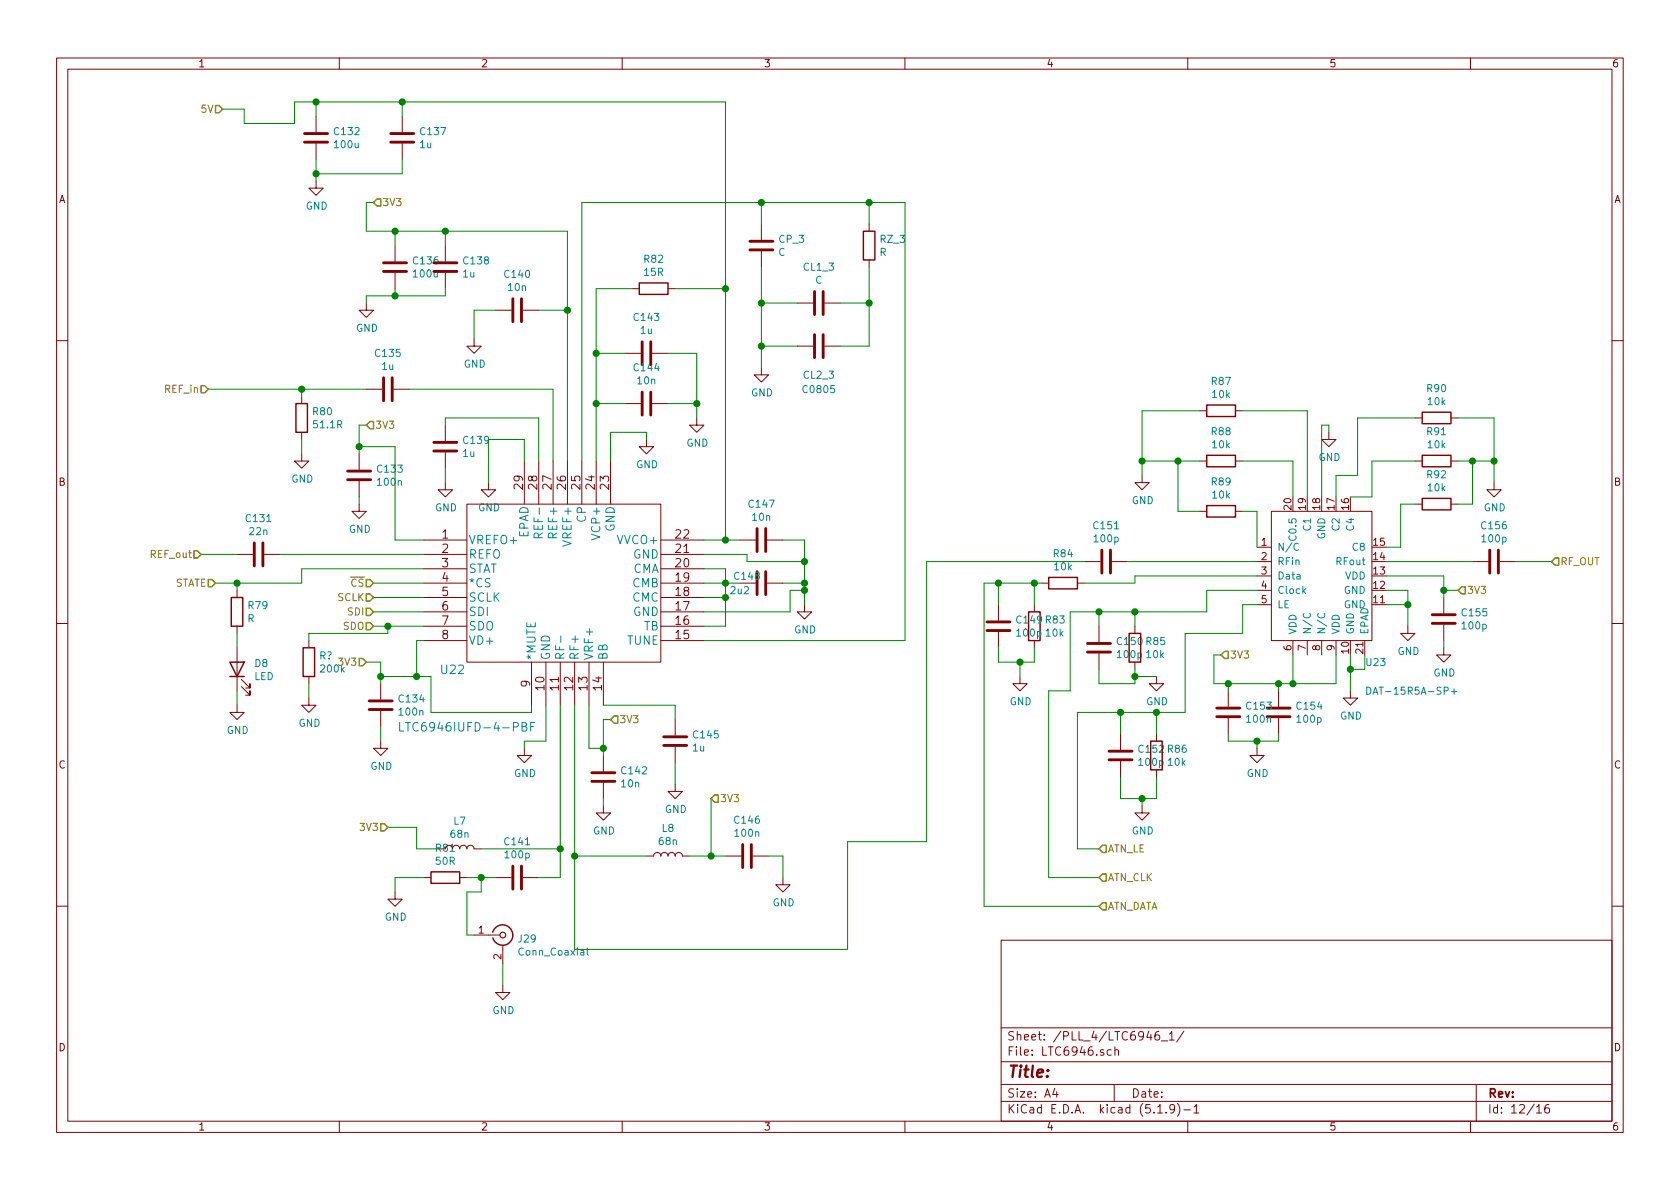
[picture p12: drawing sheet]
<svg xmlns="http://www.w3.org/2000/svg" width="297mm" height="210mm" viewBox="0 0 297 210" stroke-linecap="round" stroke-linejoin="round" font-family="sans-serif">
<g fill="none" stroke="#840000" stroke-width=".18">
<path d="M10 10.3h277v189.9h-277zM12 12.2h273v186.1h-273zM60 10.3v1.9M110 10.3v1.9M160 10.3v1.9M210 10.3v1.9M260 10.3v1.9M55.9 32v1.3h1.2l-1.2 1.2-1.3-1.2h1.3M55.9 20.6v2.8M55.9 25.4v2.8M71.1 20.6v2.8M71.1 25.4v2.8"/>
<path d="M134.6 39.6v2.8M153.7 39.6v1.3M64.8 53.6v1.3h1.2l-1.2 1.2-1.3-1.2h1.3M69.8 43.4v2.8M69.8 48.3v2.7M78.7 43.4v2.8M78.7 48.3v2.7M83.8 59.9v1.3h1.3l-1.3 1.3-1.3-1.3h1.3M87.6 54.9h2.8M92.5 54.9h2.7M111.8 51h1.2M118.1 51h1.3"/>
<path d="M134.6 44.4v2.8M141 53.6h2.8M145.8 53.6h2.8M153.7 46v1.2M10 60.2h2M53.3 70.1v1.3M53.3 76.4v1.3M64.8 68.8h2.8M69.6 68.8h2.8M78.7 75.2v2.8M110.5 62.5h2.8M110.5 71.4h2.8"/>
<path d="M114.3 77.7v1.3h1.3l-1.3 1.3-1.3-1.3h1.3M115.3 62.5h2.8M115.3 71.4h2.8M123.2 73.9v1.3h1.3l-1.3 1.2-1.3-1.2h1.3M134.6 65v1.3h1.3l-1.3 1.3-1.3-1.3h1.3M141 61.2h2.8M145.8 61.2h2.8M212.1 72.6h1.3M218.4 72.6h1.3M234.9 76.4v1.3h1.3l-1.3 1.3-1.2-1.3h1.2M250.2 73.9h1.3M256.5 73.9h1.3"/>
<path d="M285 60.2h2M41.9 98h2.8M46.7 98h2.8M53.3 80.3v1.2h1.3l-1.3 1.3-1.2-1.3h1.2M63.5 89.1v1.3h1.3l-1.3 1.3-1.3-1.3h1.3M63.5 80.3v2.8M63.5 85.1v2.8M74.9 95.5h7.6M74.9 98h7.6M78.7 85.3v1.3h1.3l-1.3 1.3-1.2-1.3h1.2M78.7 80v2.8M82.5 89.1h34.3v28h-34.3z"/>
<path d="M86.4 85.3v1.3h1.2l-1.2 1.3-1.3-1.3h1.3M92.7 81.5v7.6M95.2 81.5v7.6M97.8 81.5v7.6M100.3 81.5v7.6M102.9 81.5v7.6M105.4 81.5v7.6M107.9 81.5v7.6M116.8 95.5h7.7M116.8 98h7.7M130.8 95.5h2.8M135.6 95.5h2.8"/>
<path d="M191.8 99.3h2.8M196.6 99.3h2.8M201.9 84.1v1.2h1.3l-1.3 1.3-1.2-1.3h1.2M212.1 90.4h1.3M212.1 81.5h1.3M218.4 90.4h1.3M218.4 81.5h1.3M222.2 96.8h2.6M222.2 99.3h2.6M224.8 90.4h17.8v22.9h-17.8zM250.2 81.5h1.3M250.2 89.1h1.3"/>
<path d="M256.5 81.5h1.3M256.5 89.1h1.3M260.3 99.3h2.8M264.2 85.3v1.3h1.2l-1.2 1.3-1.3-1.3h1.3M265.2 99.3h2.8M10 110.3h2M41.9 104.4v1.3M41.9 110.7v1.3M41.9 114.5v7.7M54.6 113.3v1.2M54.6 119.6v1.3M74.9 103.1h7.6"/>
<path d="M74.9 113.3h7.6M74.9 110.7h7.6M74.9 108.2h7.6M74.9 105.7h7.6M74.9 100.6h7.6M94 117.1v7.6M96.5 117.1v7.6M99.1 117.1v7.6M101.6 117.1v7.6M104.1 117.1v7.6M106.7 117.1v7.6M116.8 103.1h7.7"/>
<path d="M116.8 113.3h7.7M116.8 110.7h7.7M116.8 108.2h7.7M116.8 105.7h7.7M116.8 100.6h7.7M135.6 103.1h2.8M142.2 106.9v1.3h1.3l-1.3 1.3-1.2-1.3h1.2M176.5 106.9v2.8M176.5 111.8v2.7M180.3 119.6v1.3h1.3l-1.3 1.3-1.2-1.3h1.2M182.9 106.9v1.3M182.9 113.3v1.2"/>
<path d="M184.1 103.1h1.3M190.5 103.1h1.3M194.3 110.7v2.8M194.3 115.6v2.8M200.7 110.7v1.3M200.7 117.1v1.3M204.5 119.6v1.3h1.2l-1.2 1.3-1.3-1.3h1.3M222.2 101.8h2.6M222.2 104.4h2.6M222.2 106.9h2.6M228.6 113.3v2.5M231.1 113.3v2.5"/>
<path d="M233.7 113.3v2.5M236.2 113.3v2.5M248.9 110.7v1.3h1.3l-1.3 1.3-1.3-1.3h1.3M255.3 114.5v1.3h1.2l-1.2 1.3-1.3-1.3h1.3M255.3 105.7v2.8M255.3 110.5v2.8M285 110.3h2M41.9 124.7v1.3h1.3l-1.3 1.2-1.3-1.2h1.3M42.7 121.4l1.5 1.5v-.7v.7h-.8M42.7 120.1l1.5 1.6v-.8v.8h-.8M54.6 123.4v1.3h1.3l-1.3 1.3-1.3-1.3h1.3M67.3 131.1v1.2h1.3l-1.3 1.3-1.3-1.3h1.3"/>
<path d="M67.3 120.9v2.8M67.3 125.7v2.8M92.7 132.3v1.3h1.3l-1.3 1.3-1.3-1.3h1.3M106.7 133.6v2.8M106.7 138.4v2.8M119.4 138.7v1.2h1.2l-1.2 1.3-1.3-1.3h1.3M119.4 127.2v2.8M119.4 132.1v2.8M198.1 129.8v2.8M198.1 134.6v2.8M204.5 129.8v1.3M204.5 136.1v1.3"/>
<path d="M217.2 122.2v2.8M217.2 127v2.8M222.2 132.3v1.3h1.3l-1.3 1.3-1.2-1.3h1.2M226.1 122.2v2.8M226.1 127v2.8M238.8 122.2v1.2h1.2l-1.2 1.3-1.3-1.3h1.3M69.8 157.7v1.3h1.3l-1.3 1.3-1.2-1.3h1.2M74.9 155.2h1.3M80 150.1a.63 .63 0 0 1 .6-.6 .63 .63 0 0 1 .7 .6 .63 .63 0 0 1 .6-.6 .63 .63 0 0 1 .6 .6 .63 .63 0 0 1 .7-.6 .63 .63 0 0 1 .6 .6h1.3M81.3 155.2h1.2M87.6 155.2h2.8M92.5 155.2h2.7"/>
<path d="M106.7 142.5v1.3h1.2l-1.2 1.2-1.3-1.2h1.3M114.3 151.4h1.3a.63 .63 0 0 1 .6-.7 .63 .63 0 0 1 .6 .7 .63 .63 0 0 1 .7-.7 .63 .63 0 0 1 .6 .7 .63 .63 0 0 1 .6-.7 .63 .63 0 0 1 .7 .7 .63 .63 0 0 1 .6-.7 .63 .63 0 0 1 .6 .7h1.3M128.3 151.4h2.8M133.1 151.4h2.8M138.4 155.2v1.3h1.3l-1.3 1.2-1.2-1.2h1.2M201.9 142.5v1.3h1.3l-1.3 1.2-1.2-1.2h1.2M10 160.2h2M83.8 165.3h4.6M88.9 174.2v1.3h1.3l-1.3 1.3-1.3-1.3h1.3M88.9 167.1v3.3M177 166.3h108v32h-108zM285 160.2h2"/>
<path d="M60 198.3v1.9M110 198.3v1.9M160 198.3v1.9M177 194.8h108M177 191.8h108M177 187.8h108M177 181.8h108M186.5 192.5l-.4 1h1M186.8 193v1M196.5 185.7l-.4-.1-.3 .3v.6l.3 .1 .4-.1M197 191.8v3M197.1 185.7l.2-.1 .4 .1 .1 .9"/>
<path d="M197.1 185.1v1.5M204.7 196.8h.8M204.9 182.4a.59 .59 0 0 0-.7 .7v.5l.1 .2 .4 .1 .3-.1 .1-.5-.2-.2-.4-.1-.3 .3M205.3 184.1h1.2M206.2 196.7v.1M206.8 182.8l.4-.4v1.5M206.8 183.9h.8M207.7 196l-.1 .1a.48 .48 0 0 1-.6 .1l-.2-.2 .2-.6a.48 .48 0 0 1 .6 .1 1.27 1.27 0 0 1-.2 1.2l-.4 .1M208.2 195.1a1.71 1.71 0 0 1 0 2.3M209.3 196.3h1.2M209.3 182.3l-1.2 2M210 198.3v1.9"/>
<path d="M211.1 195.8l.4-.5v1.5M211.1 196.8h.9M260 198.3v1.9M261 191.8v6.5M271.7 195.8l.4-.5v1.5M271.7 196.8h.8M273.8 195.3a.59 .59 0 0 0-.7 .7l.1 .7 .2 .1 .5-.1 .1-.5-.2-.2-.4-.1-.3 .3"/>
</g>
<g fill="none" stroke="#840000" stroke-width=".25">
<path d="M113 50h5.1v2.1h-5.1zM152.7 40.9h2v5.1h-2zM52.3 71.4h2.1v5h-2.1zM213.4 71.6h5v2.1h-5zM251.5 72.9h5v2h-5zM213.4 89.4h5v2h-5zM213.4 80.5h5v2h-5zM251.5 80.5h5v2h-5zM251.5 88.1h5v2.1h-5zM40.6 117.1h2.6l-1.3 2.5zM40.6 119.6h2.6M40.9 105.7h2v5h-2z"/>
<path d="M53.6 114.5h2v5.1h-2zM181.9 108.2h2v5.1h-2zM185.4 102.1h5.1v2h-5.1zM199.6 112h2.1v5.1h-2.1zM203.5 131.1h2v5h-2zM76.2 154.2h5.1v2h-5.1zM87.1 164.8a1.8 1.8 0 0 1 2.8-1 1.8 1.8 0 0 1 0 2.9 1.8 1.8 0 0 1-2.8-.8"/>
</g>
<g fill="none" stroke="#840000" stroke-width=".51">
<path d="M53.8 25.1h4.1M53.8 23.6h4.1M69.1 25.1h4.1M69.1 23.6h4.1M67.8 48h4.1M67.8 46.5h4.1M76.7 48h4.1M76.7 46.5h4.1M90.7 52.8v4.1M92.2 52.8v4.1M132.6 44.2h4.1M132.6 42.7h4.1"/>
<path d="M144 51.6v4M144 59.2v4M145.5 51.6v4M145.5 59.2v4M67.8 66.8v4.1M69.3 66.8v4.1M76.7 79.8h4.1M76.7 78.2h4.1M113.5 60.4v4.1M113.5 69.3v4.1M115.1 60.4v4.1M115.1 69.3v4.1"/>
<path d="M45 96v4.1M46.5 96v4.1M61.5 84.8h4M61.5 83.3h4M133.9 93.5v4M135.4 93.5v4M194.8 97.3v4M196.3 97.3v4M263.4 97.3v4M264.9 97.3v4M133.9 101.1v4.1M135.4 101.1v4.1"/>
<path d="M174.5 111.5h4.1M174.5 110h4.1M192.3 115.3h4M192.3 113.8h4M253.2 110.2h4.1M253.2 108.7h4.1M65.3 125.5h4M65.3 123.9h4M104.6 138.2h4.1M104.6 136.6h4.1M117.3 131.8h4.1M117.3 130.3h4.1"/>
<path d="M196.1 134.4h4.1M196.1 132.8h4.1M215.1 126.7h4.1M215.1 125.2h4.1M224 126.7h4.1M224 125.2h4.1M90.7 153.2v4M92.2 153.2v4M131.3 149.3v4.1M132.8 149.3v4.1"/>
</g>
<path d="M95.2 95.1l-.1-.7-.2-.1-.4 .1-.1 .7h1.5M229.6 96.2a.6 .6 0 0 0-.9 .4 .6 .6 0 0 0 .6 .7l.3-.1M99.2 112.5v1.1M230.6 108.5a.6 .6 0 0 0 .4 .8 .6 .6 0 0 0 .7-.6l-.1-.2M233.1 108.5a.6 .6 0 0 0 .4 .8 .6 .6 0 0 0 .7-.6l-.1-.2M70.7 127.8v1.5h.7M93.8 128.5h.5M94.5 127.8h-.7v1.5M241.7 121.5a.64 .64 0 0 1 .7 .6 .64 .64 0 0 1-.7 .7zM256.6 122.3h1M257.1 121.8v1M103.8 167.6v1.1l.2 .2" fill="none" stroke="#008484" stroke-width=".18"/>
<circle cx="88.9" cy="165.3" r=".51" fill="none" stroke="#840000" stroke-width=".2"/>
<g fill="none" stroke="#008400" stroke-width=".18">
<path d="M39.4 19.3h3.8v2.5h8.9v-3.8h76.2v77.5M55.9 18v2.6M71.1 18v2.6M55.9 28.2v3.8M66 35.8h-1.2v5.1h35.5v40.6M71.1 28.2v2.5h-15.2M134.6 35.8v3.8M153.7 35.8v3.8M69.8 40.9v2.5M69.8 51v1.3M78.7 51v1.3h-13.9v1.3M78.7 40.9v2.5"/>
<path d="M87.6 54.9h-3.8v5M95.2 54.9h5.1M111.8 51h-6.4v30.5M119.4 51h8.9M134.6 47.2v17.8M134.6 53.6h6.4M148.6 53.6h5.1M153.7 47.2v14h-5.1M36.8 68.8h28M53.3 68.8v1.3M53.3 77.7v2.6M63.5 79h6.3v16.5h5.1"/>
<path d="M64.8 75.2h-1.3v5.1M72.4 68.8h25.4v12.7M78.7 75.2v-1.3h16.5v7.6M105.4 62.5h5.1M105.4 71.4h5.1M114.3 77.7v-1.3h-6.4v5.1M118.1 62.5h5.1v11.4M118.1 71.4h5.1M134.6 61.2h6.4M212.1 72.6h-10.2v11.5M219.7 72.6h11.4v15.3M234.9 76.4v-1.2h-1.2v12.7"/>
<path d="M250.2 73.9h-10.2v10.2h-3.8v3.8M257.8 73.9h6.4v11.4M35.6 98h6.3M49.5 98h25.4M63.5 87.9v1.2M78.7 82.8v2.5M92.7 81.5v-3.8h-6.3v7.6M102.9 81.5v-45.7h57.1v77.5h-35.5M124.5 98h7.6v1.3h10.1M124.5 95.5h6.3M138.4 95.5h3.8v11.4M191.8 99.3h-28v49.5h-13.9v19.1h-48.3v-43.2"/>
<path d="M199.4 99.3h22.8M201.9 81.5h10.2M208.3 81.5v8.9h3.8M219.7 81.5h8.9v6.4M219.7 90.4h2.5v6.4M245.1 99.3h15.2M250.2 89.1h-2.6v7.7h-2.5M250.2 81.5h-7.6v6.4h-3.8M257.8 81.5h6.4M260.3 81.5v7.6h-2.5M268 99.3h6.3M41.9 103.1v1.3"/>
<path d="M41.9 112v2.5M64.8 117.1h2.5v3.8M66 103.1h8.9M66 108.2h8.9M66 110.7h8.9M66 105.7h8.9M67.3 119.6h8.9v6.4h17.8v-1.3M68.6 110.7v1.3h-14v1.3M74.9 100.6h-21.6v2.5h-15.2M74.9 113.3h-1.2v6.3M124.5 103.1h6.3M124.5 100.6h3.8v10.1h-3.8"/>
<path d="M124.5 105.7h3.8M138.4 103.1h3.8M142.2 104.4h-2.5v3.8h-15.2M176.5 114.5v2.6h6.4v-2.6M176.5 103.1v3.8M180.3 117.1v2.5M182.9 103.1v3.8M184.1 103.1h-10.1v57.2h20.3M194.3 118.4v2.5h6.4v-2.5M194.3 108.2v2.5M200.7 108.2v2.5M200.7 119.6h3.8"/>
<path d="M215.9 115.8h-1.3v5.1h21.6v-5.1M222.2 106.9h-2.5v5.1h-10.2v14h-19v24.1h3.8M222.2 104.4h-8.8v3.8h-24.2v14h-3.8v33h8.9M222.2 101.8h-21.5v1.3h-8.9M228.6 115.8v5.1M238.8 115.8v6.4M241.3 115.8v2.6h-2.5M245.1 106.9h3.8M245.1 104.4h3.8v6.3M245.1 101.8h10.2v3.9M255.3 104.4h2.5M255.3 113.3v1.2"/>
<path d="M41.9 122.2v2.5M54.6 120.9v2.5M67.3 128.5v2.6M96.5 124.7v6.4h-3.8v1.2M99.1 124.7v30.5h-3.9M104.1 124.7v7.6h2.6M106.7 124.7h12.7v2.5M107.9 127.2h-1.2v6.4M119.4 134.9v3.8M198.1 137.4v3.8h6.4v-3.8M198.1 126v3.8M204.5 126v3.8"/>
<path d="M217.2 120.9v1.3M217.2 129.8v1.3h8.9v-1.3M222.2 131.1v1.2M226.1 120.9v1.3M68.6 146.3h5.1v3.8h3.8M74.9 155.2h-5.1v2.5M82.5 155.2h5.1M85.1 155.2v2.5h-2.6v7.6h1.3M85.1 150.1h14M101.6 151.4h12.7M106.7 141.2v1.3M121.9 151.4h6.4"/>
<path d="M125.7 141.2v10.2M135.9 151.4h2.5v3.8M201.9 141.2v1.3M88.9 170.4v3.8"/>
</g>
<g fill="none" stroke="#848400" stroke-width=".25">
<path d="M38.1 18.7h.6l.7 .6-.7 .6h-.6zM66.7 35.2h.6v1.2h-.6l-.7-.6zM35.6 68.2h.6l.6 .6-.6 .7h-.6zM65.4 74.5h.6v1.3h-.6l-.6-.6zM34.3 97.4h.6l.7 .6-.7 .7h-.6zM275 98.7h.6v1.2h-.6l-.7-.6zM36.8 102.5h.7l.6 .6-.6 .7h-.7zM63.5 116.5h.6l.7 .6-.7 .6h-.6zM64.8 105h.6l.6 .7-.6 .6h-.6zM64.8 110.1h.6l.6 .6-.6 .7h-.6zM64.8 107.6h.6l.6 .6-.6 .6h-.6zM64.8 102.5h.6l.6 .6-.6 .7h-.6z"/>
<path d="M216.5 115.2h.7v1.3h-.7l-.6-.7zM257.8 104.4l.6-.6h.7v1.2h-.7zM107.9 127.2l.7-.6h.6v1.3h-.6zM67.3 145.7h.6l.7 .6-.7 .6h-.6zM126.4 140.6h.6v1.3h-.6l-.7-.7zM194.9 149.5h.7v1.2h-.7l-.6-.6zM194.9 159.6h.7v1.3h-.7l-.6-.6zM194.9 154.6h.7v1.2h-.7l-.6-.6z"/>
</g>
<g fill="#008400" stroke="#008400" stroke-width=".25">
<circle cx="176.5" cy="103.1" r=".51"/>
<circle cx="238.8" cy="118.4" r=".51"/>
<circle cx="260.3" cy="81.5" r=".51"/>
<circle cx="99.1" cy="150.1" r=".51"/>
<circle cx="134.6" cy="53.6" r=".51"/>
<circle cx="180.3" cy="117.1" r=".51"/>
<circle cx="67.3" cy="119.6" r=".51"/>
<circle cx="134.6" cy="61.2" r=".51"/>
<circle cx="264.2" cy="81.5" r=".51"/>
<circle cx="55.9" cy="18" r=".51"/>
<circle cx="85.1" cy="155.2" r=".51"/>
<circle cx="153.7" cy="53.6" r=".51"/>
<circle cx="208.3" cy="81.5" r=".51"/>
<circle cx="200.7" cy="108.2" r=".51"/>
<circle cx="201.9" cy="81.5" r=".51"/>
<circle cx="55.9" cy="30.7" r=".51"/>
<circle cx="194.3" cy="108.2" r=".51"/>
<circle cx="128.3" cy="95.5" r=".51"/>
<circle cx="153.7" cy="35.8" r=".51"/>
<circle cx="68.6" cy="110.7" r=".51"/>
<circle cx="134.6" cy="35.8" r=".51"/>
<circle cx="71.1" cy="18" r=".51"/>
<circle cx="128.3" cy="103.1" r=".51"/>
<circle cx="248.9" cy="106.9" r=".51"/>
<circle cx="100.3" cy="54.9" r=".51"/>
<circle cx="69.9" cy="40.9" r=".51"/>
<circle cx="128.3" cy="105.7" r=".51"/>
<circle cx="53.3" cy="68.8" r=".51"/>
<circle cx="78.7" cy="40.9" r=".51"/>
<circle cx="63.5" cy="79" r=".51"/>
<circle cx="228.6" cy="120.9" r=".51"/>
<circle cx="125.7" cy="151.4" r=".51"/>
<circle cx="217.2" cy="120.9" r=".51"/>
<circle cx="142.2" cy="104.4" r=".51"/>
<circle cx="222.3" cy="131.1" r=".51"/>
<circle cx="142.2" cy="103.1" r=".51"/>
<circle cx="106.7" cy="132.3" r=".51"/>
<circle cx="204.5" cy="126" r=".51"/>
<circle cx="128.3" cy="51" r=".51"/>
<circle cx="69.9" cy="52.3" r=".51"/>
<circle cx="142.2" cy="99.3" r=".51"/>
<circle cx="226.1" cy="120.9" r=".51"/>
<circle cx="255.3" cy="104.4" r=".51"/>
<circle cx="73.7" cy="119.6" r=".51"/>
<circle cx="105.4" cy="62.5" r=".51"/>
<circle cx="198.1" cy="126" r=".51"/>
<circle cx="105.4" cy="71.4" r=".51"/>
<circle cx="201.9" cy="141.2" r=".51"/>
<circle cx="41.9" cy="103.1" r=".51"/>
<circle cx="182.9" cy="103.1" r=".51"/>
<circle cx="200.7" cy="119.6" r=".51"/>
<circle cx="123.2" cy="71.4" r=".51"/>
<circle cx="101.6" cy="151.4" r=".51"/>
</g>
<text font-size="2.8" fill="#840000" x="178" y="190.5">Title:</text>
<g font-size="2.1" fill="#840000">
<text x="92.5" y="86.5" transform="rotate(-90 92.5 86.5)">29</text>
<text x="95" y="86.5" transform="rotate(-90 95 86.5)">28</text>
<text x="97.5" y="86.5" transform="rotate(-90 97.5 86.5)">27</text>
<text x="100.1" y="86.5" transform="rotate(-90 100.1 86.5)">26</text>
<text x="102.6" y="86.5" transform="rotate(-90 102.6 86.5)">25</text>
<text x="105.2" y="86.5" transform="rotate(-90 105.2 86.5)">24</text>
<text x="107.7" y="86.5" transform="rotate(-90 107.7 86.5)">23</text>
<text x="78.2" y="95.2">1</text>
<text x="119.5" y="95.2">22</text>
<text x="78.2" y="97.8">2</text>
<text x="78.2" y="100.3">3</text>
<text x="119.5" y="100.3">20</text>
<text x="119.5" y="97.8">21</text>
<text x="78.2" y="102.9">4</text>
<text x="78.2" y="105.4">5</text>
<text x="78.2" y="107.9">6</text>
<text x="119.5" y="107.9">17</text>
<text x="119.5" y="105.4">18</text>
<text x="119.5" y="102.9">19</text>
<text x="78.2" y="110.5">7</text>
<text x="78.2" y="113">8</text>
<text x="119.5" y="113">15</text>
<text x="119.5" y="110.5">16</text>
<text x="93.7" y="121.5" transform="rotate(-90 93.7 121.5)">9</text>
<text x="96.3" y="122" transform="rotate(-90 96.3 122)">10</text>
<text x="98.8" y="122" transform="rotate(-90 98.8 122)">11</text>
<text x="101.3" y="122" transform="rotate(-90 101.3 122)">12</text>
<text x="103.9" y="122" transform="rotate(-90 103.9 122)">13</text>
<text x="106.4" y="122" transform="rotate(-90 106.4 122)">14</text>
<text x="178" y="184">Sheet: /PLL_4/LTC6946_1/</text>
<text x="178" y="186.7">File: LTC6946.sch</text>
<text x="178" y="196.9">KiCad E.D.A. kicad (5.1.9)-1</text>
<text x="178" y="194.1">Size: A4</text>
<text x="200" y="194.1">Date:</text>
<text x="263" y="194.1">Rev:</text>
<text x="263" y="196.9">Id: 12/16</text>
</g>
<g font-size="2.1" fill="#008484">
<text x="93.4" y="95.2" transform="rotate(-90 93.4 95.2)">EPAD</text>
<text x="96" y="94.3" transform="rotate(-90 96 94.3)">REF-</text>
<text x="98.5" y="94.8" transform="rotate(-90 98.5 94.8)">REF+</text>
<text x="103.6" y="92.3" transform="rotate(-90 103.6 92.3)">CP</text>
<text x="106.1" y="94.9" transform="rotate(-90 106.1 94.9)">VCP+</text>
<text x="108.7" y="94.1" transform="rotate(-90 108.7 94.1)">GND</text>
<text x="82.8" y="96.2">VREFO+</text>
<text x="82.8" y="98.8">REFO</text>
<text x="82.8" y="101.3">STAT</text>
<text x="101.1" y="96.2" transform="rotate(-90 101.1 96.2)">VREF+</text>
<text x="109.4" y="96.2">VVCO+</text>
<text x="111.8" y="101.3">CMA</text>
<text x="111.9" y="98.8">GND</text>
<text x="82.8" y="103.9">*CS</text>
<text x="82.8" y="106.4">SCLK</text>
<text x="111.8" y="106.4">CMC</text>
<text x="111.8" y="103.9">CMB</text>
<text x="82.8" y="108.9">SDI</text>
<text x="82.8" y="111.5">SDO</text>
<text x="111.9" y="108.9">GND</text>
<text x="113.8" y="111.5">TB</text>
<text x="78.1" y="119.2">U22</text>
<text x="82.8" y="114">VD+</text>
<text x="94.7" y="116.8" transform="rotate(-90 94.7 116.8)">*MUTE</text>
<text x="97.3" y="116.8" transform="rotate(-90 97.3 116.8)">GND</text>
<text x="99.8" y="116.8" transform="rotate(-90 99.8 116.8)">RF-</text>
<text x="102.3" y="116.8" transform="rotate(-90 102.3 116.8)">RF+</text>
<text x="104.9" y="116.8" transform="rotate(-90 104.9 116.8)">VRF+</text>
<text x="107.4" y="116.8" transform="rotate(-90 107.4 116.8)">BB</text>
<text x="110.9" y="114">TUNE</text>
<text x="72.2" y="129.4">LTC6946IUFD-4-PBF</text>
</g>
<g font-size="1.8" fill="#840000">
<text x="35" y="11.9">1</text>
<text x="85" y="11.9">2</text>
<text x="135" y="11.9">3</text>
<text x="185" y="11.9">4</text>
<text x="235" y="11.9">5</text>
<text x="285" y="11.9">6</text>
<text x="10.4" y="35.9">A</text>
<text x="285.4" y="35.9">A</text>
<text x="10.4" y="85.9">B</text>
<text x="285.4" y="85.9">B</text>
<text x="228.3" y="90.1" transform="rotate(-90 228.3 90.1)">20</text>
<text x="230.9" y="90.1" transform="rotate(-90 230.9 90.1)">19</text>
<text x="233.4" y="90.1" transform="rotate(-90 233.4 90.1)">18</text>
<text x="236" y="90.1" transform="rotate(-90 236 90.1)">17</text>
<text x="238.5" y="90.1" transform="rotate(-90 238.5 90.1)">16</text>
<text x="223" y="96.5">1</text>
<text x="223" y="99.1">2</text>
<text x="223" y="101.6">3</text>
<text x="242.9" y="101.6">13</text>
<text x="242.9" y="99.1">14</text>
<text x="242.9" y="96.5">15</text>
<text x="223" y="104.1">4</text>
<text x="223" y="106.7">5</text>
<text x="242.9" y="106.7">11</text>
<text x="242.9" y="104.1">12</text>
<text x="228.3" y="115" transform="rotate(-90 228.3 115)">6</text>
<text x="230.9" y="115" transform="rotate(-90 230.9 115)">7</text>
<text x="233.4" y="115" transform="rotate(-90 233.4 115)">8</text>
<text x="236" y="115" transform="rotate(-90 236 115)">9</text>
<text x="238.5" y="115.5" transform="rotate(-90 238.5 115.5)">10</text>
<text x="241" y="115.5" transform="rotate(-90 241 115.5)">21</text>
<text x="10.4" y="135.9">C</text>
<text x="285.4" y="135.9">C</text>
<text x="77.1" y="150.6">R81</text>
<text x="84.6" y="165.1">1</text>
<text x="88.6" y="169.6" transform="rotate(-90 88.6 169.6)">2</text>
<text x="10.4" y="185.9">D</text>
<text x="285.4" y="185.9">D</text>
<text x="35" y="199.9">1</text>
<text x="85" y="199.9">2</text>
<text x="135" y="199.9">3</text>
<text x="185" y="199.9">4</text>
<text x="235" y="199.9">5</text>
<text x="285" y="199.9">6</text>
</g>
<g font-size="1.8" fill="#848400">
<text x="35.7" y="19.9">5V</text>
<text x="67.6" y="36.4">3V3</text>
<text x="29.2" y="69.5">REF_in</text>
<text x="66.3" y="75.8">3V3</text>
<text x="26.8" y="98.7">REF_out</text>
<text x="275.8" y="99.9">RF_OUT</text>
<text x="30.8" y="103.8">STATE</text>
<text x="59.7" y="106.3">SCLK</text>
<text x="62.1" y="103.8">CS</text>
<text x="259.3" y="105">3V3</text>
<text x="60.7" y="111.4">SDO</text>
<text x="61.6" y="108.8">SDI</text>
<text x="60.1" y="117.7">3V3</text>
<text x="217.4" y="116.5">3V3</text>
<text x="109.5" y="127.9">3V3</text>
<text x="127.3" y="141.9">3V3</text>
<text x="63.9" y="146.9">3V3</text>
<text x="195.8" y="150.7">ATN_LE</text>
<text x="195.8" y="155.8">ATN_CLK</text>
<text x="195.8" y="160.9">ATN_DATA</text>
</g>
<g font-size="1.8" fill="#008484">
<text x="59.2" y="23.9">C132</text>
<text x="74.4" y="23.9">C137</text>
<text x="59.3" y="26.2">100u</text>
<text x="74.3" y="26.2">1u</text>
<text x="54.1" y="37.1">GND</text>
<text x="73.2" y="46.8">C136</text>
<text x="82.1" y="46.8">C138</text>
<text x="113.9" y="46.5">R82</text>
<text x="137.6" y="45.3">C</text>
<text x="137.8" y="42.9">CP_3</text>
<text x="142.1" y="47.9">CL1_3</text>
<text x="155.5" y="45.3">R</text>
<text x="155.7" y="42.9">RZ_3</text>
<text x="73.2" y="49.1">100u</text>
<text x="81.9" y="49.1">1u</text>
<text x="89.3" y="49.1">C140</text>
<text x="89.9" y="51.5">10n</text>
<text x="113.9" y="48.8">15R</text>
<text x="144.1" y="50.2">C</text>
<text x="62.9" y="58.7">GND</text>
<text x="112.2" y="56.8">C143</text>
<text x="113.3" y="59.1">1u</text>
<text x="66.5" y="63.1">C135</text>
<text x="67.6" y="65.4">1u</text>
<text x="82" y="65">GND</text>
<text x="112.2" y="65.7">C144</text>
<text x="112.8" y="68">10n</text>
<text x="132.8" y="70.1">GND</text>
<text x="142.1" y="67">CL2_3</text>
<text x="142.2" y="69.5">C0805</text>
<text x="214.3" y="68.1">R87</text>
<text x="214.4" y="70.4">10k</text>
<text x="252.4" y="69.3">R90</text>
<text x="252.5" y="71.6">10k</text>
<text x="55.4" y="73.4">R80</text>
<text x="55.6" y="75.7">51.1R</text>
<text x="214.3" y="77">R88</text>
<text x="252.4" y="77">R91</text>
<text x="66.8" y="83.6">C133</text>
<text x="81.9" y="80.8">1u</text>
<text x="82.1" y="78.5">C139</text>
<text x="112.5" y="82.8">GND</text>
<text x="121.4" y="79">GND</text>
<text x="214.4" y="79.3">10k</text>
<text x="233.1" y="81.5">GND</text>
<text x="252.5" y="79.3">10k</text>
<text x="51.5" y="85.3">GND</text>
<text x="66.9" y="85.9">100n</text>
<text x="132.5" y="89.8">C147</text>
<text x="200.1" y="89.1">GND</text>
<text x="214.3" y="85.8">R89</text>
<text x="214.4" y="88.2">10k</text>
<text x="252.4" y="84.6">R92</text>
<text x="252.5" y="86.9">10k</text>
<text x="43.6" y="92.3">C131</text>
<text x="44.2" y="94.6">22n</text>
<text x="61.7" y="94.2">GND</text>
<text x="76.9" y="90.4">GND</text>
<text x="84.5" y="90.4">GND</text>
<text x="133.1" y="92.1">10n</text>
<text x="193.5" y="93.6">C151</text>
<text x="193.6" y="95.9">100p</text>
<text x="229.2" y="95.2" transform="rotate(-90 229.2 95.2)">C0.5</text>
<text x="231.8" y="93.7" transform="rotate(-90 231.8 93.7)">C1</text>
<text x="234.3" y="95.4" transform="rotate(-90 234.3 95.4)">GND</text>
<text x="236.9" y="93.7" transform="rotate(-90 236.9 93.7)">C2</text>
<text x="239.4" y="93.7" transform="rotate(-90 239.4 93.7)">C4</text>
<text x="262.1" y="93.6">C156</text>
<text x="262.2" y="95.9">100p</text>
<text x="262.3" y="90.4">GND</text>
<text x="186.3" y="98.5">R84</text>
<text x="186.5" y="100.9">10k</text>
<text x="225.8" y="97.4">N/C</text>
<text x="225.8" y="99.9">RFin</text>
<text x="236.4" y="99.9">RFout</text>
<text x="239.3" y="97.4">C8</text>
<text x="44" y="107.7">R79</text>
<text x="129.3" y="105.1">2u2</text>
<text x="130" y="102.5">C148</text>
<text x="225.8" y="102.5">Data</text>
<text x="225.8" y="105">Clock</text>
<text x="225.8" y="107.6">LE</text>
<text x="237.6" y="107.6">GND</text>
<text x="237.6" y="105">GND</text>
<text x="237.8" y="102.5">VDD</text>
<text x="43.8" y="110">R</text>
<text x="140.4" y="112">GND</text>
<text x="179.9" y="110.3">C149</text>
<text x="179.9" y="112.6">100p</text>
<text x="184.9" y="110.3">R83</text>
<text x="185" y="112.6">10k</text>
<text x="229.2" y="112.3" transform="rotate(-90 229.2 112.3)">VDD</text>
<text x="231.8" y="112.3" transform="rotate(-90 231.8 112.3)">N/C</text>
<text x="234.3" y="112.3" transform="rotate(-90 234.3 112.3)">N/C</text>
<text x="236.9" y="112.3" transform="rotate(-90 236.9 112.3)">VDD</text>
<text x="239.4" y="112.3" transform="rotate(-90 239.4 112.3)">GND</text>
<text x="241.9" y="112.3" transform="rotate(-90 241.9 112.3)">EPAD</text>
<text x="258.6" y="109">C155</text>
<text x="258.6" y="111.3">100p</text>
<text x="45.1" y="118">D8</text>
<text x="56.5" y="116.6">R?</text>
<text x="56.8" y="118.9">200k</text>
<text x="197.6" y="114.1">C150</text>
<text x="197.7" y="116.4">100p</text>
<text x="202.7" y="114.1">R85</text>
<text x="202.8" y="116.4">10k</text>
<text x="241.6" y="117.8">U23</text>
<text x="247.1" y="115.8">GND</text>
<text x="253.4" y="119.6">GND</text>
<text x="44.9" y="120.3">LED</text>
<text x="70.6" y="124.2">C134</text>
<text x="178.5" y="124.7">GND</text>
<text x="202.6" y="124.7">GND</text>
<text x="220.5" y="125.5">C153</text>
<text x="229.4" y="125.5">C154</text>
<text x="242.8" y="122.9">DAT-15R5A-SP+</text>
<text x="40.1" y="129.8">GND</text>
<text x="52.8" y="128.5">GND</text>
<text x="70.7" y="126.5">100n</text>
<text x="122.7" y="130.6">C145</text>
<text x="220.5" y="127.8">100n</text>
<text x="229.4" y="127.8">100p</text>
<text x="236.9" y="127.2">GND</text>
<text x="65.5" y="136.1">GND</text>
<text x="90.9" y="137.4">GND</text>
<text x="110" y="136.9">C142</text>
<text x="122.5" y="132.9">1u</text>
<text x="201.4" y="133.1">C152</text>
<text x="201.5" y="135.4">100p</text>
<text x="206.5" y="133.1">R86</text>
<text x="206.6" y="135.4">10k</text>
<text x="220.4" y="137.4">GND</text>
<text x="109.9" y="139.2">10n</text>
<text x="117.6" y="143.8">GND</text>
<text x="79.8" y="148.2">68n</text>
<text x="80.3" y="145.8">L7</text>
<text x="89.3" y="149.5">C141</text>
<text x="104.9" y="147.6">GND</text>
<text x="116.6" y="149.4">68n</text>
<text x="117.1" y="147.1">L8</text>
<text x="130" y="145.7">C146</text>
<text x="130.1" y="148">100n</text>
<text x="200.1" y="147.6">GND</text>
<text x="77.1" y="152.9">50R</text>
<text x="89.4" y="151.8">100p</text>
<text x="136.6" y="160.3">GND</text>
<text x="68" y="162.8">GND</text>
<text x="91.7" y="166.7">J29</text>
<text x="92" y="169">Conn_Coaxial</text>
<text x="87.1" y="179.3">GND</text>
</g>
</svg>
